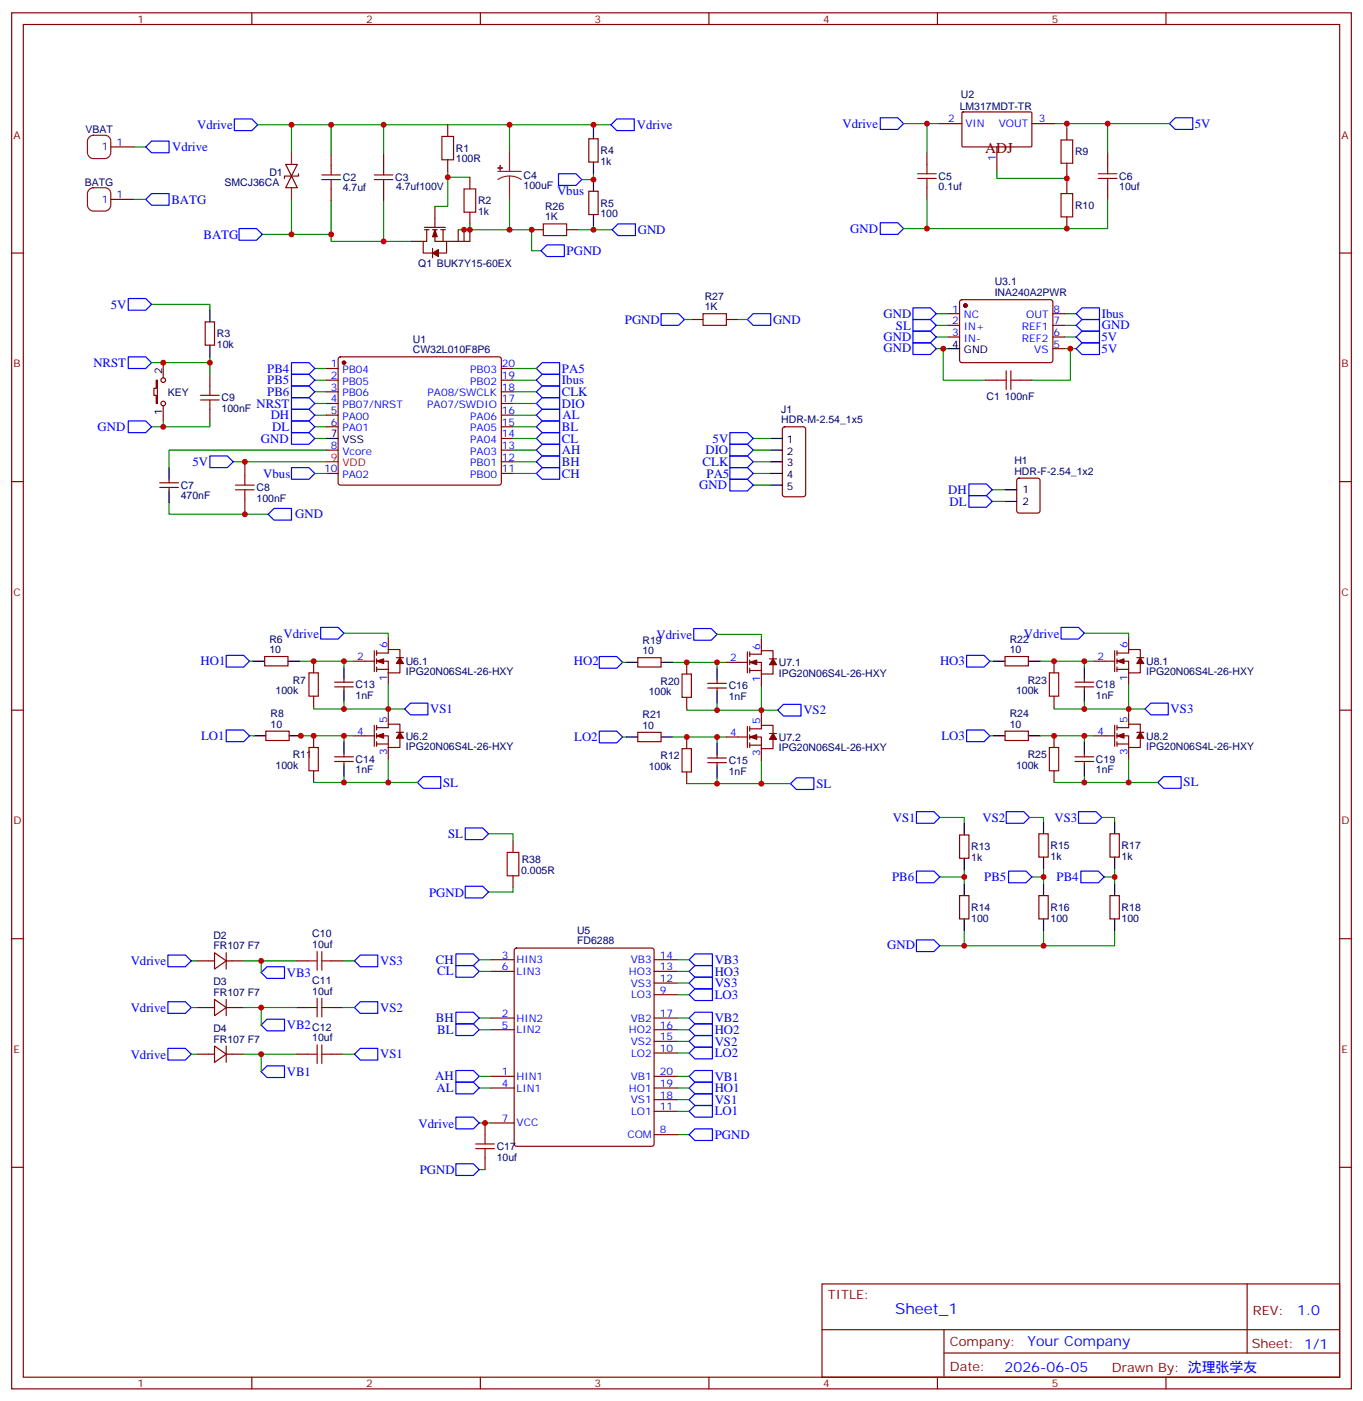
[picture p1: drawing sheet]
<svg xmlns="http://www.w3.org/2000/svg" width="412mm" height="424mm" viewBox="0 0 412 424" stroke-linecap="round" stroke-linejoin="round" font-family="sans-serif">
<g fill="none" stroke="#870000" stroke-width=".35">
<path d="M3.5 3.9h405.4v416.3h-405.4zM7.1 7.4h398.2v409.2h-398.2zM76.2 3.9v3.5M145.3 3.9v3.5M214.5 3.9v3.5M283.6 3.9v3.5M352.8 3.9v3.5M135.5 37.7v3.6M284 37.4h7M291.1 34l.3-.1h20.6l.2 .3v10.1l-.3 .1h-20.7l-.2-.3zM312.2 37.4h7.1M322.8 38.8v3.5"/>
<path d="M33.5 44.4h7.1M86.4 49.7h3.6l-1.8 3.6zM88.2 53.3l1.8 3.5h-3.6zM90.3 52.6v.7h-4.2v.7M100.2 46.6v3.5M100.2 57.2v3.5M116.1 46.6v3.5M116.1 57.2v3.5M135.5 48.3v3.6M142.2 53.6v3.6M178.2 42h2.8v7h-2.8zM178.2 57.9h2.8v7h-2.8z"/>
<path d="M280.5 46.2v3.5M280.5 56.8v3.5M301.6 44.4v7.1M322.8 49.4v3.5M322.8 55v3.6M335.1 46.2v3.5M335.1 56.8v3.5M3.5 76.6h3.6M33.5 60.3h7.1M124.5 73h3.6M128.4 68.8h6.4M128.4 69.5h1.4"/>
<path d="M129.1 69.5v3.5h-1v3.6h2.8M130.9 75.1v2.9M130.9 69.5h1.4M131.6 69.5v3.5h3.5v3.6h-2.5M131.6 62.4v6.4M133.3 69.5h1.5M134.1 69.5v3.5M138.6 69.5v3.5M140.4 69.5v3.5M142.2 69.5v3.5h-7.1M142.2 64.2v3.5M160.9 69.5h3.5"/>
<path d="M171.4 69.5h3.6M322.8 65.6v3.5M405.3 76.6h3.6M62.1 97.4h2.8v7h-2.8zM209.2 96.7h3.5M219.8 96.7h3.5M286.8 94.9h3.5M286.8 98.4h3.5M290.6 90.9l.4-.2h27.1l.5 .7-.1 17.9-.6 .4-27.1-.1-.5-.6v-17.6zM318.6 94.9h3.5M318.6 98.4h3.5M47.3 115h.3v7.1h-.3v-2.5h-.7v-2.1h.7z"/>
<path d="M49.4 109.7v4.6M63.5 113.2v3.6M98.8 115h3.5M98.8 111.5h3.5M98.8 118.5h3.5M102.5 108.2l.5-.3h48l.5 .3 .2 .5v37.4l-.2 .4-.5 .3h-48l-.5-.3-.2-.4v-37.4zM151.7 115h3.5M151.7 111.5h3.5M151.7 118.5h3.5M286.8 102h3.5M298.1 115h3.5M308.7 115h3.5"/>
<path d="M318.6 102h3.5M318.6 105.5h3.5M49.4 122.8v4.6M63.5 123.8v3.6M98.8 122.1h3.5M98.8 125.6h3.5M98.8 129.1h3.5M98.8 136.2h3.5M151.7 122.1h3.5M151.7 125.6h3.5M151.7 129.1h3.5M151.7 136.2h3.5"/>
<path d="M151.7 139.7h3.5M151.7 132.6h3.5M236.9 129.3l.5-.2h5.7l.6 .4 .1 20.1-.5 .6-5.9 .1-.6-.5-.1-20zM3.5 145.7h3.6M48.3 147.5h5.7M48.3 146.1h5.7M51.2 145v1.1M51.2 147.5v1M74.1 140.4v3.5M74.1 151v3.5M98.8 143.2h3.5M151.7 143.2h3.5"/>
<path d="M307.9 144.8l.4-.2h5.7l.6 .5 .1 9.4-.5 .7h-5.9l-.6-.4-.1-9.5zM405.3 145.7h3.6M80.1 198.6h7v2.8h-7zM113.2 196.8v6.4M113.9 197.6h3.6v-1.1h3.5v2.5M113.9 196.8v1.5M113.9 199.3v1.4M117.5 193v3.5M119.9 199h2.2M193 199h7v2.8h-7zM226.1 197.2v6.4M226.8 197.9h3.6v-1.1h3.5v2.5"/>
<path d="M226.8 197.2v1.4M226.8 199.7v1.4M230.4 193.3v3.5M232.8 199.3h2.1M304.1 198.6h7v2.8h-7zM337.3 196.8v6.4M338 197.6h3.5v-1.1h3.5v2.5M338 196.8v1.5M338 199.3v1.4M341.5 193v3.5M344 199h2.1M3.5 214.8h3.6"/>
<path d="M94.9 200v3.6M94.9 210.6v3.5M101.2 206.4h5.7M101.2 207.8h5.7M104.1 205.3v1.1M104.1 207.8v1M106.9 200h6.3M113.2 219.4v6.4M113.9 200h3.6v3.6M113.9 201.8v1.4M113.9 219.4v1.4M113.9 202.5h3.6"/>
<path d="M117.5 203.6v3.5M117.5 215.5v3.6M121 200.7v2.9h-3.5M207.8 200.4v3.5M207.8 211v3.5M214.1 206.7h5.7M214.1 208.1h5.7M217 205.7v1M217 208.1v1.1M219.8 200.4h6.3M226.1 219.8v6.3M226.8 200.4h3.6v3.5"/>
<path d="M226.8 202.1v1.5M226.8 219.8v1.4M226.8 202.8h3.6M230.4 203.9v3.5M230.4 215.9v3.5M233.9 201.1v2.8h-3.5M318.9 200v3.6M318.9 210.6v3.5M325.3 206.4h5.6M325.3 207.8h5.6M328.1 205.3v1.1M328.1 207.8v1"/>
<path d="M330.9 200h6.4M337.3 219.4v6.4M338 200h3.5v3.6M338 202.5h3.5M338 201.8v1.4M338 219.4v1.4M341.5 203.6v3.5M341.5 215.5v3.6M345 200.7v2.9h-3.5M405.3 214.8h3.6M80.4 221.2h7.1v2.8h-7.1zM94.9 222.6v3.5"/>
<path d="M94.9 233.2v3.5M101.2 229h5.7M101.2 230.4h5.7M104.1 227.9v1.1M104.1 230.4v1M106.9 222.6h6.3M113.9 222.6h3.6v3.5M113.9 220.1h3.6v-1h3.5v2.4M113.9 221.9v1.4M113.9 224.4v1.4M113.9 225.1h3.6M117.5 226.1v3.6"/>
<path d="M119.9 221.5h2.2M121 223.3v2.8h-3.5M193 221.5h7v2.9h-7zM207.8 223v3.5M207.8 233.5v3.6M214.1 229.3h5.7M214.1 230.7h5.7M217 228.2v1.1M217 230.7v1.1M219.8 223h6.3M226.8 223h3.6v3.5M226.8 220.5h3.6v-1.1h3.5v2.5"/>
<path d="M226.8 222.2v1.5M226.8 224.7v1.4M226.8 225.4h3.6M230.4 226.5v3.5M232.8 221.9h2.1M233.9 223.7v2.8h-3.5M304.1 221.2h7v2.8h-7zM318.9 222.6v3.5M318.9 233.2v3.5M325.3 229h5.6M325.3 230.4h5.6M328.1 227.9v1.1"/>
<path d="M328.1 230.4v1M330.9 222.6h6.4M338 222.6h3.5v3.5M338 220.1h3.5v-1h3.5v2.4M338 225.1h3.5M338 221.9v1.4M338 224.4v1.4M341.5 226.1v3.6M344 221.5h2.1M345 223.3v2.8h-3.5M155.2 254.4v3.5M290.3 252.6h2.9v7h-2.9z"/>
<path d="M314.3 252.2h2.8v7.1h-2.8zM335.8 252.2h2.9v7.1h-2.9zM155.2 264.9v3.6M290.3 270.9h2.9v7.1h-2.9zM314.3 270.9h2.8v7.1h-2.8zM335.8 270.9h2.9v7.1h-2.9zM3.5 284h3.6M59.6 290.7h5.3M64.9 288.2l3.5 2.5-3.5 2.5zM68.4 288.2v5M68.4 290.7h5.3M89.6 290.7h3.5"/>
<path d="M100.2 290.7h3.5M148.5 290.3h7.1M148.5 293.9h7.1M155.8 287l.5-.2h40.9l.5 .2 .2 .5v58.6l-.2 .5-.5 .2h-40.9l-.5-.3-.2-.4v-58.6zM197.9 290.3h7.1M197.9 293.9h7.1M197.9 297.4h7.1M405.3 284h3.6M59.6 304.8h5.3M59.6 318.9h5.3M64.9 302.3l3.5 2.5-3.5 2.5zM64.9 316.4l3.5 2.5-3.5 2.5z"/>
<path d="M68.4 304.8h5.3M68.4 302.3v5M68.4 316.4v5M68.4 318.9h5.3M89.6 304.8h3.5M89.6 318.9h3.5M100.2 304.8h3.5M100.2 318.9h3.5M148.5 308h7.1M148.5 311.5h7.1M197.9 308h7.1M197.9 311.5h7.1"/>
<path d="M197.9 300.9h7.1M197.9 318.6h7.1M197.9 315h7.1M146.8 339.7v3.6M148.5 325.6h7.1M148.5 329.1h7.1M148.5 339.7h7.1M197.9 325.6h7.1M197.9 329.1h7.1M197.9 336.2h7.1M197.9 332.7h7.1M3.5 353.1h3.6"/>
<path d="M146.8 350.3v3.5M197.9 343.3h7.1M405.3 353.1h3.6M248.7 388.4h156.6v28.2h-156.6zM377.3 388.4v20.9M76.2 416.6v3.6M145.3 416.6v3.6M214.5 416.6v3.6M248.7 402.3h156.5M283.6 416.6v3.6M285.6 409.3h119.6M285.6 402.3v14.1"/>
<path d="M352.8 416.6v3.6"/>
<circle cx="49.4" cy="115" r=".71"/>
<circle cx="49.4" cy="122.1" r=".71"/>
</g>
<g fill="none" stroke="#008700" stroke-width=".35">
<path d="M78 37.7h106.9M88.2 37.7v8.5M100.2 37.7v8.9M116.1 37.7v8.9M154.2 37.7v8.2M179.6 37.7v.8M273.4 37.4h7.1M284 37.4h-3.5v8.8M319.3 37.4h15.8v8.8M322.8 37.4v1.4M335.1 37.4h18.7M40.6 44.4h3.5"/>
<path d="M135.5 53.6v8.8h-3.9M135.5 51.9v1.7h6.7M154.2 60v9.5h6.7v6.3h2.8M179.6 52.6v1.7h-3.6M301.6 51.5v2.5h21.2M322.8 52.9v2.1M40.6 60.3h3.5M88.2 60.3v10.6M100.2 70.9v2.1h24.3M100.2 60.7v10.2h-20.8M116.1 60.7v12.3M138.6 69.5h3.6"/>
<path d="M142.2 67.7v1.8h12M175 69.5h4.6M179.6 68.4v1.1h5.6M280.5 60.3v8.8h-7.1M335.1 60.3v8.8h-54.6M45.9 92.1h17.6v1.7M207.1 96.7h2.1M223.3 96.7h2.8M283.3 98.4h3.5M283.3 94.9h3.5M322.1 98.4h3.5M322.1 94.9h3.5"/>
<path d="M63.5 107.9v1.8h-17.6M63.5 109.7v3.5M95.2 118.5h3.6M95.2 115h3.6M95.2 111.5h3.6M155.2 118.5h7.1M155.2 115h7.1M155.2 111.5h7.1M283.3 102h3.5M283.3 105.5h3.5M285.4 105.5v9.5h12.7M322.1 102h3.5"/>
<path d="M322.1 105.5h3.5M323.8 105.5v9.5h-11.6M49.4 127.4v1.7h-3.5M63.5 127.4v1.7h-14.1M70.6 139.7h28.2M74.1 139.7v.7M95.2 122.1h3.6M95.2 125.6h3.6M95.2 129.1h3.6M95.2 132.6h3.6M98.8 136.2h-47.6v5.3M155.2 122.1h7.1"/>
<path d="M155.2 125.6h7.1M155.2 129.1h7.1M155.2 132.6h7.1M155.2 139.7h7.1M155.2 136.2h7.1M227.9 132.6h5.3M227.9 139.7h5.3M227.9 136.2h5.3M51.2 152v3.6h29.9M74.1 154.5v1.1M95.2 143.2h3.6M155.2 143.2h7.1"/>
<path d="M227.9 143.2h5.3M227.9 146.8h5.3M300.2 151.7h3.9M300.2 148.2h3.9M104.1 191.6h13.4v1.4M217 191.9h13.4v1.4M328.1 191.6h13.4v1.4M75.5 200h1.1M90.7 200h16.2M94.9 214.1v.4h27.5M104.1 200v1.8M104.1 212.4v2.1"/>
<path d="M117.5 207.1v8.4M188.4 200.4h1M203.6 200.4h16.2M207.8 214.5v.3h27.5M217 200.4v1.7M217 212.7v2.1M230.4 207.4v8.5M299.5 200h1.1M314.7 200h16.2M318.9 214.1v.4h27.5M328.1 200v1.8M328.1 212.4v2.1"/>
<path d="M341.5 207.1v8.4M75.5 222.6h1.4M90.7 222.6h16.2M94.9 236.7h31.4M104.1 222.6v1.8M104.1 234.9v1.8M117.5 229.7v7M188.4 223h1M203.6 223h16.2M207.8 237.1h31.4M217 223v1.7M217 235.3v1.8"/>
<path d="M230.4 230v7.1M299.5 222.6h1.1M314.7 222.6h16.2M318.9 236.7h31.4M328.1 222.6v1.8M328.1 234.9v1.8M341.5 229.7v7M147.8 252.2h7.4v2.2M284.3 247.3h7.4v1.8M311.5 247.3h4.2v1.4M333.4 247.3h3.9v1.4M155.2 268.5v1.4h-7.4"/>
<path d="M284.3 265.3h7.4M291.7 263.2v4.2M312.2 265.3h3.5M315.7 262.8v4.6M334.1 265.3h3.2M337.3 262.8v4.6M57.9 290.7h1.7M73.7 290.7h15.9M79 290.7v3.5M103.7 290.7h3.5M145 293.9h3.5M145 290.3h3.5"/>
<path d="M205 293.9h3.5M205 290.3h3.5M205 297.4h3.5M291.7 281.5v4.6h-7.4M315.7 281.5v4.6h-24M337.3 281.5v4.6h-21.6M57.9 304.8h1.7M57.9 318.9h1.7M73.7 304.8h15.9M73.7 318.9h15.9M79 304.8v5.3M79 318.9v5.3"/>
<path d="M103.7 304.8h3.5M103.7 318.9h3.5M145 308h3.5M145 311.5h3.5M205 308h3.5M205 311.5h3.5M205 315h3.5M205 300.9h3.5M205 318.6h3.5M145 339.7h3.5M145 325.6h3.5M145 329.1h3.5"/>
<path d="M205 325.6h3.5M205 329.1h3.5M205 332.7h3.5M205 336.2h3.5M145 353.8h1.8M205 343.3h3.5"/>
</g>
<g fill="none" stroke="#a10000" stroke-width=".35">
<path d="M97.4 54.3h5.6M97.4 52.9h5.6M100.2 50.1v2.8M100.2 54.3v2.9M113.2 54.3h5.7M113.2 52.9h5.7M116.1 50.1v2.8M116.1 54.3v2.9M133.7 41.3h3.5v7h-3.5zM140.4 57.2h3.5v7h-3.5zM277.6 54h5.7M277.6 52.6h5.7"/>
<path d="M280.5 49.7v2.9M280.5 54v2.8M321 42.3h3.6v7.1h-3.6zM321 58.6h3.6v7h-3.6zM332.3 54h5.7M332.3 52.6h5.7M335.1 49.7v2.9M335.1 54v2.8M164.4 67.7h7v3.6h-7zM212.7 94.9h7.1v3.5h-7.1zM60.7 119.6h5.6M63.5 116.8v2.8"/>
<path d="M301.6 115h2.8M304.4 112.2v5.6M305.9 112.2v5.6M305.9 115h2.8M60.7 121h5.6M63.5 121v2.8M71.3 148.2h5.6M71.3 146.8h5.6M74.1 143.9v2.9M74.1 148.2v2.8M93.5 203.6h2.8v7h-2.8zM206.4 203.9h2.8v7.1h-2.8z"/>
<path d="M317.5 203.6h2.8v7h-2.8zM93.5 226.1h2.8v7.1h-2.8zM206.4 226.5h2.8v7h-2.8zM317.5 226.1h2.8v7.1h-2.8zM153.5 257.9h3.5v7h-3.5zM93.1 290.7h2.9M96 287.9v5.6M97.4 287.9v5.6M97.4 290.7h2.8M93.1 304.8h2.9M93.1 318.9h2.9M96 302v5.6"/>
<path d="M96 316.1v5.6M97.4 302v5.6M97.4 316.1v5.6M97.4 304.8h2.8M97.4 318.9h2.8M143.9 346.1h5.7M143.9 347.5h5.7M146.8 343.3v2.8M146.8 347.5v2.8"/>
</g>
<g fill="none" stroke="#00f" stroke-width=".35">
<path d="M70.9 36h5.3l1.8 1.7-1.8 1.8h-5.3zM184.9 37.7l1.7-1.7h5.3v3.5h-5.3zM266.3 35.6h5.3l1.8 1.8-1.8 1.8h-5.3zM353.8 37.4l1.8-1.8h5.3v3.6h-5.3zM44.1 44.4l1.8-1.7h5.3v3.5h-5.3zM169 52.6h5.3l1.7 1.7-1.7 1.8h-5.3zM44.1 60.3l1.8-1.7h5.3v3.5h-5.3zM72.3 69.1h5.3l1.8 1.8-1.8 1.8h-5.3zM165.5 74.1h5.2v3.5h-5.2l-1.8-1.8zM185.2 69.5l1.8-1.8h5.3v3.6h-5.3zM266.3 67.4h5.3l1.8 1.7-1.8 1.8h-5.3zM38.8 90.3h5.3l1.8 1.8-1.8 1.7h-5.3z"/>
<path d="M200 94.9h5.3l1.8 1.8-1.8 1.7h-5.3zM226.1 96.7l1.8-1.8h5.3v3.5h-5.3zM276.2 93.1h5.3l1.8 1.8-1.8 1.8h-5.3zM276.2 96.7h5.3l1.8 1.7-1.8 1.8h-5.3zM327.4 96.7h5.3v3.5h-5.3l-1.8-1.8zM327.4 93.1h5.3v3.6h-5.3l-1.8-1.8zM38.8 107.9h5.3l1.8 1.8-1.8 1.8h-5.3zM88.2 109.7h5.3l1.7 1.8-1.7 1.7h-5.3zM88.2 113.2h5.3l1.7 1.8-1.7 1.8h-5.3zM88.2 116.8h5.3l1.7 1.7-1.7 1.8h-5.3zM162.3 111.5l1.7-1.8h5.3v3.5h-5.3zM162.3 118.5l1.7-1.7h5.3v3.5h-5.3z"/>
<path d="M164 113.2h5.3v3.6h-5.3l-1.7-1.8zM276.2 103.7h5.3l1.8 1.8-1.8 1.7h-5.3zM276.2 100.2h5.3l1.8 1.8-1.8 1.7h-5.3zM325.6 105.5l1.8-1.8h5.3v3.5h-5.3zM327.4 100.2h5.3v3.5h-5.3l-1.8-1.7zM38.8 127.4h5.3l1.8 1.7-1.8 1.8h-5.3zM63.5 137.9h5.3l1.8 1.8-1.8 1.8h-5.3zM88.2 120.3h5.3l1.7 1.8-1.7 1.7h-5.3zM88.2 123.8h5.3l1.7 1.8-1.7 1.8h-5.3zM88.2 130.9h5.3l1.7 1.7-1.7 1.8h-5.3zM88.2 127.4h5.3l1.7 1.7-1.7 1.8h-5.3zM162.3 125.6l1.7-1.8h5.3v3.6h-5.3z"/>
<path d="M162.3 132.6l1.7-1.7h5.3v3.5h-5.3zM162.3 139.7l1.7-1.8h5.3v3.6h-5.3zM162.3 136.2l1.7-1.8h5.3v3.5h-5.3zM164 120.3h5.3v3.5h-5.3l-1.7-1.7zM164 127.4h5.3v3.5h-5.3l-1.7-1.8zM220.8 134.4h5.3l1.8 1.8-1.8 1.7h-5.3zM220.8 137.9h5.3l1.8 1.8-1.8 1.8h-5.3zM220.8 130.9h5.3l1.8 1.7-1.8 1.8h-5.3zM81.1 155.6l1.8-1.8h5.3v3.5h-5.3zM88.2 141.5h5.3l1.7 1.7-1.7 1.8h-5.3zM162.3 143.2l1.7-1.7h5.3v3.5h-5.3zM220.8 141.5h5.3l1.8 1.7-1.8 1.8h-5.3z"/>
<path d="M220.8 145h5.3l1.8 1.8-1.8 1.7h-5.3zM293.2 149.9h5.2l1.8 1.8-1.8 1.8h-5.2zM293.2 146.4h5.2l1.8 1.8-1.8 1.7h-5.2zM68.4 198.3h5.3l1.8 1.7-1.8 1.8h-5.3zM97 189.8h5.3l1.8 1.8-1.8 1.7h-5.3zM181.3 198.6h5.3l1.8 1.8-1.8 1.7h-5.3zM209.9 190.1h5.3l1.8 1.8-1.8 1.8h-5.3zM292.5 198.3h5.2l1.8 1.7-1.8 1.8h-5.2zM321 189.8h5.3l1.8 1.8-1.8 1.7h-5.3zM122.4 214.5l1.8-1.8h5.3v3.6h-5.3zM235.3 214.8l1.8-1.7h5.3v3.5h-5.3zM346.4 214.5l1.8-1.8h5.3v3.6h-5.3z"/>
<path d="M68.4 220.8h5.3l1.8 1.8-1.8 1.8h-5.3zM126.3 236.7l1.8-1.8h5.2v3.6h-5.2zM181.3 221.2h5.3l1.8 1.8-1.8 1.7h-5.3zM239.2 237.1l1.7-1.8h5.3v3.5h-5.3zM292.5 220.8h5.2l1.8 1.8-1.8 1.8h-5.2zM350.3 236.7l1.8-1.8h5.3v3.6h-5.3zM140.8 250.5h5.2l1.8 1.7-1.8 1.8h-5.2zM277.3 245.5h5.3l1.7 1.8-1.7 1.8h-5.3zM304.4 245.5h5.3l1.8 1.8-1.8 1.8h-5.3zM326.3 245.5h5.3l1.8 1.8-1.8 1.8h-5.3zM140.8 268.1h5.2l1.8 1.8-1.8 1.7h-5.2zM277.3 263.5h5.3l1.7 1.8-1.7 1.8h-5.3z"/>
<path d="M305.2 263.5h5.2l1.8 1.8-1.8 1.8h-5.2zM327 263.5h5.3l1.8 1.8-1.8 1.8h-5.3zM50.8 288.9h5.3l1.8 1.8-1.8 1.8h-5.3zM79 294.2l1.8-1.7h5.3v3.5h-5.3zM107.2 290.7l1.8-1.8h5.3v3.6h-5.3zM137.9 288.6h5.3l1.8 1.7-1.8 1.8h-5.3zM137.9 292.1h5.3l1.8 1.8-1.8 1.7h-5.3zM208.5 290.3l1.8-1.7h5.2v3.5h-5.2zM208.5 297.4l1.8-1.8h5.2v3.6h-5.2zM210.3 292.1h5.2v3.5h-5.2l-1.8-1.7zM277.3 284.3h5.3l1.7 1.8-1.7 1.8h-5.3zM50.8 303h5.3l1.8 1.8-1.8 1.8h-5.3z"/>
<path d="M50.8 317.1h5.3l1.8 1.8-1.8 1.8h-5.3zM79 310.1l1.8-1.8h5.3v3.6h-5.3zM107.2 304.8l1.8-1.8h5.3v3.6h-5.3zM107.2 318.9l1.8-1.8h5.3v3.6h-5.3zM137.9 306.2h5.3l1.8 1.8-1.8 1.7h-5.3zM137.9 309.7h5.3l1.8 1.8-1.8 1.8h-5.3zM208.5 308l1.8-1.8h5.2v3.5h-5.2zM208.5 315l1.8-1.7h5.2v3.5h-5.2zM208.5 300.9l1.8-1.7h5.2v3.5h-5.2zM208.5 318.6l1.8-1.8h5.2v3.5h-5.2zM210.3 309.7h5.2v3.6h-5.2l-1.8-1.8zM79 324.2l1.8-1.8h5.3v3.6h-5.3z"/>
<path d="M137.9 338h5.3l1.8 1.7-1.8 1.8h-5.3zM137.9 323.9h5.3l1.8 1.7-1.8 1.8h-5.3zM137.9 327.4h5.3l1.8 1.7-1.8 1.8h-5.3zM208.5 325.6l1.8-1.7h5.2v3.5h-5.2zM208.5 332.7l1.8-1.8h5.2v3.5h-5.2zM208.5 329.1l1.8-1.7h5.2v3.5h-5.2zM208.5 336.2l1.8-1.8h5.2v3.6h-5.2zM137.9 352.1h5.3l1.8 1.7-1.8 1.8h-5.3zM210.3 341.5h5.2v3.5h-5.2l-1.8-1.7z"/>
</g>
<g fill="none" stroke="#000" stroke-width=".35">
<path d="M179.6 38.5v3.5M179.6 49v3.6M179.6 54.3v3.6M179.6 64.9v3.5M63.5 93.8v3.6M63.5 104.4v3.5M286.8 105.5h3.5M98.8 132.6h3.5M233.2 132.6h3.5M233.2 136.2h3.5M233.2 139.7h3.5M51.2 141.5v3.5"/>
<path d="M51.2 148.5v3.5M233.2 143.2h3.5M233.2 146.8h3.5M304.1 148.2h3.5M304.1 151.7h3.5M76.6 200h3.5M87.1 200h3.6M104.1 201.8v3.5M104.1 208.8v3.6M189.4 200.4h3.6M200 200.4h3.6M217 202.1v3.6"/>
<path d="M217 209.2v3.5M300.6 200h3.5M311.1 200h3.6M328.1 201.8v3.5M328.1 208.8v3.6M76.9 222.6h3.5M87.5 222.6h3.5M104.1 224.4v3.5M104.1 231.4v3.5M189.4 223h3.6M200 223h3.6M217 224.7v3.5"/>
<path d="M217 231.8v3.5M300.6 222.6h3.5M311.1 222.6h3.6M328.1 224.4v3.5M328.1 231.4v3.5M291.7 249.1v3.5M291.7 259.6v3.6M315.7 248.7v3.5M315.7 259.3v3.5M337.3 248.7v3.5M337.3 259.3v3.5M291.7 267.4v3.5"/>
<path d="M291.7 278v3.5M315.7 267.4v3.5M315.7 278v3.5M337.3 267.4v3.5M337.3 278v3.5"/>
</g>
<g fill="#870000" stroke="#870000" stroke-width=".35">
<path d="M131.6 69.5l.7 2.1h-1.4z"/>
<path d="M130.9 76.6l1.7-1.1v2.1z"/>
<path d="M121 199l1.1 1.7h-2.2z"/>
<path d="M113.9 200l2.2-.7v1.4z"/>
<path d="M121 221.5l1.1 1.8h-2.2z"/>
<path d="M113.9 222.6l2.2-.7v1.4z"/>
<path d="M233.9 221.9l1 1.8h-2.1z"/>
<path d="M226.8 223l2.2-.8v1.5z"/>
<path d="M233.9 199.3l1 1.8h-2.1z"/>
<path d="M226.8 200.4l2.2-.7v1.4z"/>
<path d="M345 199l1.1 1.7h-2.1z"/>
<path d="M338 200l2.1-.7v1.4z"/>
<path d="M345 221.5l1.1 1.8h-2.1z"/>
<path d="M338 222.6l2.1-.7v1.4z"/>
<circle cx="292.1" cy="92.4" r=".53"/>
<circle cx="104.1" cy="109.7" r=".53"/>
</g>
<path d="M98.8 139.7h3.5" fill="none" stroke="#f00" stroke-width=".35"/>
<path d="M88.2 46.2v3.5M88.2 56.8v3.5M150.6 51.9h7.1M154.2 53.3l1.8 .2 1.7 .8M154.2 53.3l-1.9 .2-1.7 .8M154.2 45.9v6M154.2 53.3v6.7" fill="none" stroke="#8c2424" stroke-width=".35"/>
<g fill="#8c2424" stroke="#8c2424" stroke-width=".35">
<path d="M150.6 50.8h1.4z"/>
<path d="M151.3 50.1l.1 1.4z"/>
</g>
<path d="M27 41.4l1.2-.5h3.5a1.76 1.76 0 0 1 1.8 1.8v3.5a1.89 1.89 0 0 1-1.8 1.8h-3.5a1.89 1.89 0 0 1-1.7-1.8v-3.5zM27 57.3l1.2-.5h3.5a1.76 1.76 0 0 1 1.8 1.8v3.5a1.89 1.89 0 0 1-1.8 1.8h-3.5a1.89 1.89 0 0 1-1.7-1.8v-3.5z" fill="none" stroke="#630" stroke-width=".35"/>
<g fill="#c00">
<circle cx="335.1" cy="37.4" r=".88"/>
<circle cx="280.5" cy="37.4" r=".88"/>
<circle cx="49.4" cy="129.1" r=".88"/>
<circle cx="88.2" cy="37.7" r=".88"/>
<circle cx="88.2" cy="70.9" r=".88"/>
<circle cx="100.2" cy="37.7" r=".88"/>
<circle cx="116.1" cy="37.7" r=".88"/>
<circle cx="135.5" cy="53.6" r=".88"/>
<circle cx="100.2" cy="70.9" r=".88"/>
<circle cx="116.1" cy="73" r=".88"/>
<circle cx="285.4" cy="105.5" r=".88"/>
<circle cx="323.9" cy="105.5" r=".88"/>
<circle cx="79" cy="318.9" r=".88"/>
<circle cx="79" cy="304.8" r=".88"/>
<circle cx="79" cy="290.7" r=".88"/>
<circle cx="146.8" cy="339.7" r=".88"/>
<circle cx="337.3" cy="265.3" r=".88"/>
<circle cx="315.7" cy="265.3" r=".88"/>
<circle cx="291.7" cy="265.3" r=".88"/>
<circle cx="315.7" cy="286.1" r=".88"/>
<circle cx="291.7" cy="286.1" r=".88"/>
<circle cx="104.1" cy="200" r=".88"/>
<circle cx="117.5" cy="214.5" r=".88"/>
<circle cx="104.1" cy="214.5" r=".88"/>
<circle cx="94.9" cy="222.6" r=".88"/>
<circle cx="104.1" cy="222.6" r=".88"/>
<circle cx="104.1" cy="236.7" r=".88"/>
<circle cx="117.5" cy="236.7" r=".88"/>
<circle cx="230.4" cy="237.1" r=".88"/>
<circle cx="217" cy="237.1" r=".88"/>
<circle cx="217" cy="223" r=".88"/>
<circle cx="217" cy="214.8" r=".88"/>
<circle cx="230.4" cy="214.8" r=".88"/>
<circle cx="217" cy="200.4" r=".88"/>
<circle cx="328.1" cy="200" r=".88"/>
<circle cx="341.5" cy="214.5" r=".88"/>
<circle cx="328.1" cy="214.5" r=".88"/>
<circle cx="328.1" cy="222.6" r=".88"/>
<circle cx="328.1" cy="236.7" r=".88"/>
<circle cx="341.5" cy="236.7" r=".88"/>
<circle cx="322.8" cy="37.4" r=".88"/>
<circle cx="322.8" cy="54" r=".88"/>
<circle cx="74.1" cy="139.7" r=".88"/>
<circle cx="74.1" cy="155.6" r=".88"/>
<circle cx="49.4" cy="109.7" r=".88"/>
<circle cx="63.5" cy="109.7" r=".88"/>
<circle cx="280.5" cy="69.1" r=".88"/>
<circle cx="322.8" cy="69.1" r=".88"/>
<circle cx="142.2" cy="69.5" r=".88"/>
<circle cx="140.4" cy="69.5" r=".88"/>
<circle cx="318.9" cy="222.6" r=".88"/>
<circle cx="318.9" cy="200" r=".88"/>
<circle cx="207.8" cy="223" r=".88"/>
<circle cx="207.8" cy="200.4" r=".88"/>
<circle cx="94.9" cy="200" r=".88"/>
<circle cx="91" cy="222.6" r=".88"/>
<circle cx="154.2" cy="37.7" r=".88"/>
<circle cx="154.2" cy="69.5" r=".88"/>
<circle cx="160.9" cy="69.5" r=".88"/>
<circle cx="179.6" cy="54.3" r=".88"/>
<circle cx="179.6" cy="37.7" r=".88"/>
<circle cx="179.6" cy="69.5" r=".88"/>
</g>
<text font-size="4.6" fill="#800" x="298.1" y="46.2">ADJ</text>
<text font-size="4.6" fill="#00f" x="270.8" y="397.4">Sheet_1</text>
<g font-size="4.2" fill="#00f">
<text x="392.5" y="397.7">1.0</text>
<text x="310.9" y="407.2">Your Company</text>
<text x="304" y="415">2026-06-05</text>
</g>
<g font-size="3.9" fill="#00f">
<text x="59.7" y="39.1">Vdrive</text>
<text x="192.7" y="38.9">Vdrive</text>
<text x="254.9" y="38.7">Vdrive</text>
<text x="361.5" y="38.7">5V</text>
<text x="52.1" y="45.6">Vdrive</text>
<text x="168.5" y="59.1">Vbus</text>
<text x="51.9" y="61.6">BATG</text>
<text x="193" y="70.8">GND</text>
<text x="257.3" y="70.4">GND</text>
<text x="61.6" y="72.2">BATG</text>
<text x="171.4" y="77.1">PGND</text>
<text x="33.5" y="93.4">5V</text>
<text x="189.1" y="97.9">PGND</text>
<text x="233.9" y="98">GND</text>
<text x="267.3" y="96.2">GND</text>
<text x="271.1" y="99.7">SL</text>
<text x="333.4" y="96.1">Ibus</text>
<text x="333.4" y="99.7">GND</text>
<text x="267.3" y="106.5">GND</text>
<text x="267.4" y="103">GND</text>
<text x="333.3" y="103.2">5V</text>
<text x="333.3" y="106.7">5V</text>
<text x="28.2" y="111">NRST</text>
<text x="80.9" y="112.7">PB4</text>
<text x="170" y="112.8">PA5</text>
<text x="80.9" y="116.2">PB5</text>
<text x="80.9" y="119.8">PB6</text>
<text x="170" y="119.8">CLK</text>
<text x="170" y="116.2">Ibus</text>
<text x="77.6" y="123.3">NRST</text>
<text x="170" y="123.3">DIO</text>
<text x="29.5" y="130.4">GND</text>
<text x="81.9" y="126.8">DH</text>
<text x="82.3" y="130.4">DL</text>
<text x="170" y="130.4">BL</text>
<text x="170.2" y="126.9">AL</text>
<text x="78.9" y="134">GND</text>
<text x="170" y="133.9">CL</text>
<text x="170" y="137.5">AH</text>
<text x="213.4" y="137.4">DIO</text>
<text x="215.6" y="134">5V</text>
<text x="58.2" y="141">5V</text>
<text x="170" y="141">BH</text>
<text x="212.6" y="141">CLK</text>
<text x="79.7" y="144.5">Vbus</text>
<text x="170" y="144.5">CH</text>
<text x="211.6" y="148.1">GND</text>
<text x="213.8" y="144.5">PA5</text>
<text x="286.9" y="149.4">DH</text>
<text x="287.3" y="152.9">DL</text>
<text x="89.3" y="156.8">GND</text>
<text x="85.8" y="192.9">Vdrive</text>
<text x="198.6" y="193.2">Vdrive</text>
<text x="309.8" y="192.9">Vdrive</text>
<text x="60.7" y="201.3">HO1</text>
<text x="173.6" y="201.2">HO2</text>
<text x="284.4" y="201.2">HO3</text>
<text x="130.2" y="215.8">VS1</text>
<text x="354.2" y="215.7">VS3</text>
<text x="243.1" y="216.1">VS2</text>
<text x="60.8" y="223.9">LO1</text>
<text x="173.7" y="224.2">LO2</text>
<text x="284.9" y="223.9">LO3</text>
<text x="134.1" y="238">SL</text>
<text x="247" y="238.3">SL</text>
<text x="358.1" y="237.9">SL</text>
<text x="270.2" y="248.5">VS1</text>
<text x="297.2" y="248.6">VS2</text>
<text x="319.1" y="248.5">VS3</text>
<text x="135.6" y="253.5">SL</text>
<text x="269.9" y="266.5">PB6</text>
<text x="297.8" y="266.5">PB5</text>
<text x="319.7" y="266.5">PB4</text>
<text x="129.8" y="271.3">PGND</text>
<text x="268.4" y="287.2">GND</text>
<text x="39.5" y="292">Vdrive</text>
<text x="115" y="291.9">VS3</text>
<text x="131.9" y="291.6">CH</text>
<text x="216.3" y="291.6">VB3</text>
<text x="86.8" y="295.5">VB3</text>
<text x="132.3" y="295.1">CL</text>
<text x="216.3" y="298.6">VS3</text>
<text x="216.3" y="295.1">HO3</text>
<text x="216.3" y="302.1">LO3</text>
<text x="39.5" y="306.1">Vdrive</text>
<text x="86.8" y="311.4">VB2</text>
<text x="115" y="306.1">VS2</text>
<text x="131.9" y="309.2">BH</text>
<text x="216.3" y="309.3">VB2</text>
<text x="132.3" y="312.7">BL</text>
<text x="216.3" y="316.3">VS2</text>
<text x="216.3" y="312.8">HO2</text>
<text x="39.5" y="320.2">Vdrive</text>
<text x="115" y="320.2">VS1</text>
<text x="216.3" y="319.8">LO2</text>
<text x="86.8" y="325.5">VB1</text>
<text x="131.6" y="326.8">AH</text>
<text x="216.3" y="326.9">VB1</text>
<text x="132.1" y="330.4">AL</text>
<text x="216.3" y="334">VS1</text>
<text x="216.3" y="330.4">HO1</text>
<text x="126.6" y="341.1">Vdrive</text>
<text x="216.3" y="337.5">LO1</text>
<text x="216.3" y="344.4">PGND</text>
<text x="127" y="355.2">PGND</text>
</g>
<g font-size="3.9" fill="#800">
<text x="250.5" y="393">TITLE:</text>
<text x="379.1" y="397.7">REV:</text>
<text x="287.4" y="407.2">Company:</text>
<text x="378.7" y="407.8">Sheet: 1/1</text>
<text x="287.4" y="414.9">Date:</text>
<text x="336.4" y="415">Drawn By: 沈理张学友</text>
</g>
<g font-size="3.2" fill="#800">
<text x="41.6" y="6.9">1</text>
<text x="110.8" y="6.9">2</text>
<text x="179.9" y="6.9">3</text>
<text x="249.1" y="6.9">4</text>
<text x="318.2" y="6.9">5</text>
<text x="4.1" y="42">A</text>
<text x="405.9" y="42">A</text>
<text x="4.1" y="111.1">B</text>
<text x="405.9" y="111.1">B</text>
<text x="4.1" y="180.3">C</text>
<text x="405.9" y="180.3">C</text>
<text x="4.1" y="249.4">D</text>
<text x="405.9" y="249.4">D</text>
<text x="4.1" y="318.6">E</text>
<text x="405.9" y="318.6">E</text>
<text x="41.6" y="419.6">1</text>
<text x="110.8" y="419.6">2</text>
<text x="179.9" y="419.6">3</text>
<text x="249.1" y="419.6">4</text>
<text x="318.2" y="419.6">5</text>
</g>
<g font-size="3.2" fill="#000080">
<text x="290.7" y="29.7">U2</text>
<text x="290.4" y="33.3">LM317MDT-TR</text>
<text x="25.8" y="40.3">VBAT</text>
<text x="137.9" y="45.9">R1</text>
<text x="181.7" y="46.7">R4</text>
<text x="325.3" y="47">R9</text>
<text x="81.5" y="53.4">D1</text>
<text x="137.9" y="49.1">100R</text>
<text x="181.7" y="49.9">1k</text>
<text x="25.6" y="56.2">BATG</text>
<text x="67.9" y="56.2">SMCJ36CA</text>
<text x="103.7" y="57.9">4.7uf</text>
<text x="103.7" y="54.8">C2</text>
<text x="119.6" y="54.8">C3</text>
<text x="119.8" y="57.6">4.7uf100V</text>
<text x="158.4" y="57.2">100uF</text>
<text x="158.4" y="54">C4</text>
<text x="284" y="57.6">0.1uf</text>
<text x="284" y="54.4">C5</text>
<text x="338.7" y="57.6">10uf</text>
<text x="338.7" y="54.4">C6</text>
<text x="144.6" y="65">1k</text>
<text x="144.6" y="61.8">R2</text>
<text x="164.9" y="63.5">R26</text>
<text x="181.7" y="65.7">100</text>
<text x="181.7" y="62.5">R5</text>
<text x="325.3" y="63.2">R10</text>
<text x="164.9" y="66.7">1K</text>
<text x="126.6" y="80.9">Q1 BUK7Y15-60EX</text>
<text x="301" y="89.6">INA240A2PWR</text>
<text x="301" y="86.4">U3.1</text>
<text x="213.2" y="93.8">1K</text>
<text x="213.2" y="90.6">R27</text>
<text x="65.6" y="105.3">10k</text>
<text x="65.6" y="102.1">R3</text>
<text x="124.9" y="106.7">CW32L010F8P6</text>
<text x="124.9" y="103.7">U1</text>
<text x="50.8" y="119.7">KEY</text>
<text x="67" y="124.6">100nF</text>
<text x="67" y="121.4">C9</text>
<text x="236.4" y="124.9">J1</text>
<text x="298.5" y="121.1">C1</text>
<text x="304" y="121.1">100nF</text>
<text x="236.4" y="128.1">HDR-M-2.54_1x5</text>
<text x="306.9" y="143.6">HDR-F-2.54_1x2</text>
<text x="306.9" y="140.4">H1</text>
<text x="54.7" y="147.9">C7</text>
<text x="77.6" y="148.6">C8</text>
<text x="54.7" y="151.1">470nF</text>
<text x="77.6" y="151.8">100nF</text>
<text x="81.5" y="197.6">10</text>
<text x="81.5" y="194.4">R6</text>
<text x="194.4" y="197.9">10</text>
<text x="194.4" y="194.8">R19</text>
<text x="305.5" y="197.6">10</text>
<text x="305.5" y="194.4">R22</text>
<text x="122.8" y="201.2">U6.1</text>
<text x="235.7" y="201.6">U7.1</text>
<text x="346.8" y="201.2">U8.1</text>
<text x="83.4" y="210">100k</text>
<text x="88.6" y="206.8">R7</text>
<text x="107.6" y="208.2">C13</text>
<text x="122.8" y="204.3">IPG20N06S4L-26-HXY</text>
<text x="199.8" y="207.2">R20</text>
<text x="220.5" y="208.6">C16</text>
<text x="235.7" y="204.7">IPG20N06S4L-26-HXY</text>
<text x="307.4" y="210">100k</text>
<text x="311" y="206.8">R23</text>
<text x="331.6" y="208.2">C18</text>
<text x="346.8" y="204.3">IPG20N06S4L-26-HXY</text>
<text x="107.6" y="211.4">1nF</text>
<text x="196.3" y="210.3">100k</text>
<text x="220.5" y="211.7">1nF</text>
<text x="331.6" y="211.4">1nF</text>
<text x="81.9" y="220.1">10</text>
<text x="81.9" y="217">R8</text>
<text x="194.4" y="220.5">10</text>
<text x="194.4" y="217.4">R21</text>
<text x="305.5" y="220.1">10</text>
<text x="305.5" y="217">R24</text>
<text x="122.8" y="226.9">IPG20N06S4L-26-HXY</text>
<text x="122.8" y="223.8">U6.2</text>
<text x="235.7" y="227.3">IPG20N06S4L-26-HXY</text>
<text x="235.7" y="224.1">U7.2</text>
<text x="346.8" y="226.9">IPG20N06S4L-26-HXY</text>
<text x="346.8" y="223.8">U8.2</text>
<text x="83.4" y="232.6">100k</text>
<text x="88.6" y="229.4">R11</text>
<text x="107.6" y="234">1nF</text>
<text x="107.6" y="230.8">C14</text>
<text x="196.3" y="232.9">100k</text>
<text x="199.8" y="229.7">R12</text>
<text x="220.5" y="231.2">C15</text>
<text x="307.4" y="232.6">100k</text>
<text x="311" y="229.4">R25</text>
<text x="331.6" y="234">1nF</text>
<text x="331.6" y="230.8">C19</text>
<text x="220.5" y="234.3">1nF</text>
<text x="293.9" y="257.3">R13</text>
<text x="317.9" y="256.9">R15</text>
<text x="339.4" y="256.9">R17</text>
<text x="157.8" y="261.1">R38</text>
<text x="293.9" y="260.5">1k</text>
<text x="317.9" y="260.1">1k</text>
<text x="339.4" y="260.1">1k</text>
<text x="157.7" y="264.3">0.005R</text>
<text x="293.9" y="275.6">R14</text>
<text x="317.9" y="275.6">R16</text>
<text x="339.4" y="275.6">R18</text>
<text x="293.9" y="278.8">100</text>
<text x="317.9" y="278.8">100</text>
<text x="339.4" y="278.8">100</text>
<text x="64.6" y="287.2">FR107 F7</text>
<text x="64.6" y="284">D2</text>
<text x="94.5" y="286.8">10uf</text>
<text x="94.5" y="283.6">C10</text>
<text x="174.6" y="285.7">FD6288</text>
<text x="174.6" y="282.6">U5</text>
<text x="64.6" y="298.1">D3</text>
<text x="94.5" y="297.7">C11</text>
<text x="64.6" y="301.3">FR107 F7</text>
<text x="94.5" y="300.9">10uf</text>
<text x="94.5" y="311.8">C12</text>
<text x="64.6" y="315.4">FR107 F7</text>
<text x="64.6" y="312.2">D4</text>
<text x="94.5" y="315">10uf</text>
<text x="150.3" y="347.9">C17</text>
<text x="150.3" y="351.1">10uf</text>
</g>
<g font-size="3.2" fill="#00f">
<text x="286.9" y="37">2</text>
<text x="292.1" y="38.5">VIN</text>
<text x="302.2" y="38.5">VOUT</text>
<text x="314.3" y="37">3</text>
<text x="30.8" y="45.5">1</text>
<text x="35.3" y="44.1">1</text>
<text x="301.3" y="48.6" transform="rotate(-90 301.3 48.6)">1</text>
<text x="35.3" y="60">1</text>
<text x="30.8" y="61.4">1</text>
<text x="288.1" y="94.5">1</text>
<text x="318.7" y="94.5">8</text>
<text x="288.1" y="98.1">2</text>
<text x="288.1" y="101.6">3</text>
<text x="291.6" y="96.3">NC</text>
<text x="291.6" y="99.8">IN+</text>
<text x="309.2" y="99.8">REF1</text>
<text x="310.5" y="96.3">OUT</text>
<text x="318.7" y="101.6">6</text>
<text x="318.7" y="98.1">7</text>
<text x="291.6" y="103.4">IN-</text>
<text x="309.2" y="103.4">REF2</text>
<text x="312.9" y="106.9">VS</text>
<text x="318.7" y="105.1">5</text>
<text x="100.1" y="111.1">1</text>
<text x="103.6" y="112.9">PB04</text>
<text x="142.3" y="112.9">PB03</text>
<text x="151.9" y="111.1">20</text>
<text x="100.1" y="114.7">2</text>
<text x="100.1" y="118.2">3</text>
<text x="103.6" y="116.4">PB05</text>
<text x="103.6" y="119.9">PB06</text>
<text x="129.3" y="119.9">PA08/SWCLK</text>
<text x="142.3" y="116.4">PB02</text>
<text x="151.9" y="118.2">18</text>
<text x="151.9" y="114.7">19</text>
<text x="100.1" y="121.7">4</text>
<text x="100.1" y="125.2">5</text>
<text x="103.6" y="123.5">PB07/NRST</text>
<text x="129.3" y="123.5">PA07/SWDIO</text>
<text x="151.9" y="125.2">16</text>
<text x="151.9" y="121.7">17</text>
<text x="100.1" y="128.8">6</text>
<text x="103.6" y="127">PA00</text>
<text x="103.6" y="130.5">PA01</text>
<text x="142.3" y="130.5">PA05</text>
<text x="142.3" y="127">PA06</text>
<text x="151.9" y="128.8">15</text>
<text x="100.1" y="135.8">8</text>
<text x="103.6" y="137.6">Vcore</text>
<text x="142.3" y="137.6">PA03</text>
<text x="142.3" y="134.1">PA04</text>
<text x="151.9" y="135.8">13</text>
<text x="151.9" y="132.3">14</text>
<text x="98.1" y="142.9">10</text>
<text x="142.3" y="141.1">PB01</text>
<text x="151.9" y="142.9">11</text>
<text x="151.9" y="139.3">12</text>
<text x="103.6" y="144.6">PA02</text>
<text x="142.3" y="144.6">PB00</text>
<text x="117.1" y="196.1" transform="rotate(-90 117.1 196.1)">6</text>
<text x="230" y="196.5" transform="rotate(-90 230 196.5)">6</text>
<text x="341.1" y="196.1" transform="rotate(-90 341.1 196.1)">6</text>
<text x="108.1" y="199.7">2</text>
<text x="220.9" y="200">2</text>
<text x="332.1" y="199.7">2</text>
<text x="117.1" y="205.9" transform="rotate(-90 117.1 205.9)">1</text>
<text x="230" y="206.3" transform="rotate(-90 230 206.3)">1</text>
<text x="341.1" y="205.9" transform="rotate(-90 341.1 205.9)">1</text>
<text x="117.1" y="218.7" transform="rotate(-90 117.1 218.7)">5</text>
<text x="230" y="219.1" transform="rotate(-90 230 219.1)">5</text>
<text x="341.1" y="218.7" transform="rotate(-90 341.1 218.7)">5</text>
<text x="108.1" y="222.2">4</text>
<text x="220.9" y="222.6">4</text>
<text x="332.1" y="222.2">4</text>
<text x="117.1" y="228.5" transform="rotate(-90 117.1 228.5)">3</text>
<text x="230" y="228.9" transform="rotate(-90 230 228.9)">3</text>
<text x="341.1" y="228.5" transform="rotate(-90 341.1 228.5)">3</text>
<text x="151.8" y="290">3</text>
<text x="151.8" y="293.5">6</text>
<text x="156.3" y="291.4">HIN3</text>
<text x="190.8" y="291.4">VB3</text>
<text x="199.7" y="293.5">13</text>
<text x="199.7" y="290">14</text>
<text x="156.3" y="294.9">LIN3</text>
<text x="190.3" y="294.9">HO3</text>
<text x="190.8" y="298.5">VS3</text>
<text x="199.7" y="297">12</text>
<text x="190.9" y="302">LO3</text>
<text x="199.7" y="300.6">9</text>
<text x="151.8" y="307.6">2</text>
<text x="151.8" y="311.2">5</text>
<text x="156.3" y="309">HIN2</text>
<text x="190.8" y="309">VB2</text>
<text x="199.7" y="311.2">16</text>
<text x="199.7" y="307.6">17</text>
<text x="156.3" y="312.6">LIN2</text>
<text x="190.3" y="312.6">HO2</text>
<text x="190.8" y="316.1">VS2</text>
<text x="199.7" y="314.7">15</text>
<text x="190.9" y="319.6">LO2</text>
<text x="199.7" y="318.2">10</text>
<text x="151.8" y="325.3">1</text>
<text x="151.8" y="328.8">4</text>
<text x="156.3" y="326.7">HIN1</text>
<text x="190.8" y="326.7">VB1</text>
<text x="199.7" y="328.8">19</text>
<text x="199.7" y="325.3">20</text>
<text x="156.3" y="330.2">LIN1</text>
<text x="190.3" y="330.2">HO1</text>
<text x="190.8" y="333.7">VS1</text>
<text x="199.7" y="335.8">11</text>
<text x="199.7" y="332.3">18</text>
<text x="151.8" y="339.4">7</text>
<text x="156.3" y="340.8">VCC</text>
<text x="190.9" y="337.3">LO1</text>
<text x="189.8" y="344.3">COM</text>
<text x="199.7" y="342.9">8</text>
</g>
<g font-size="3.2">
<text x="288.1" y="105.1">4</text>
<text x="291.6" y="106.9">GND</text>
<text x="49" y="113.2" transform="rotate(-90 49 113.2)">2</text>
<text x="49" y="125.5" transform="rotate(-90 49 125.5)">1</text>
<text x="100.1" y="132.3">7</text>
<text x="103.6" y="134.1">VSS</text>
<text x="238" y="134.1">1</text>
<text x="238" y="137.6">2</text>
<text x="238" y="141.1">3</text>
<text x="238" y="144.6">4</text>
<text x="238" y="148.2">5</text>
<text x="309.4" y="149.2">1</text>
<text x="309.4" y="152.8">2</text>
</g>
<g font-size="3.2" fill="#f00">
<text x="100.1" y="139.3">9</text>
<text x="103.6" y="141.1">VDD</text>
</g>
</svg>
